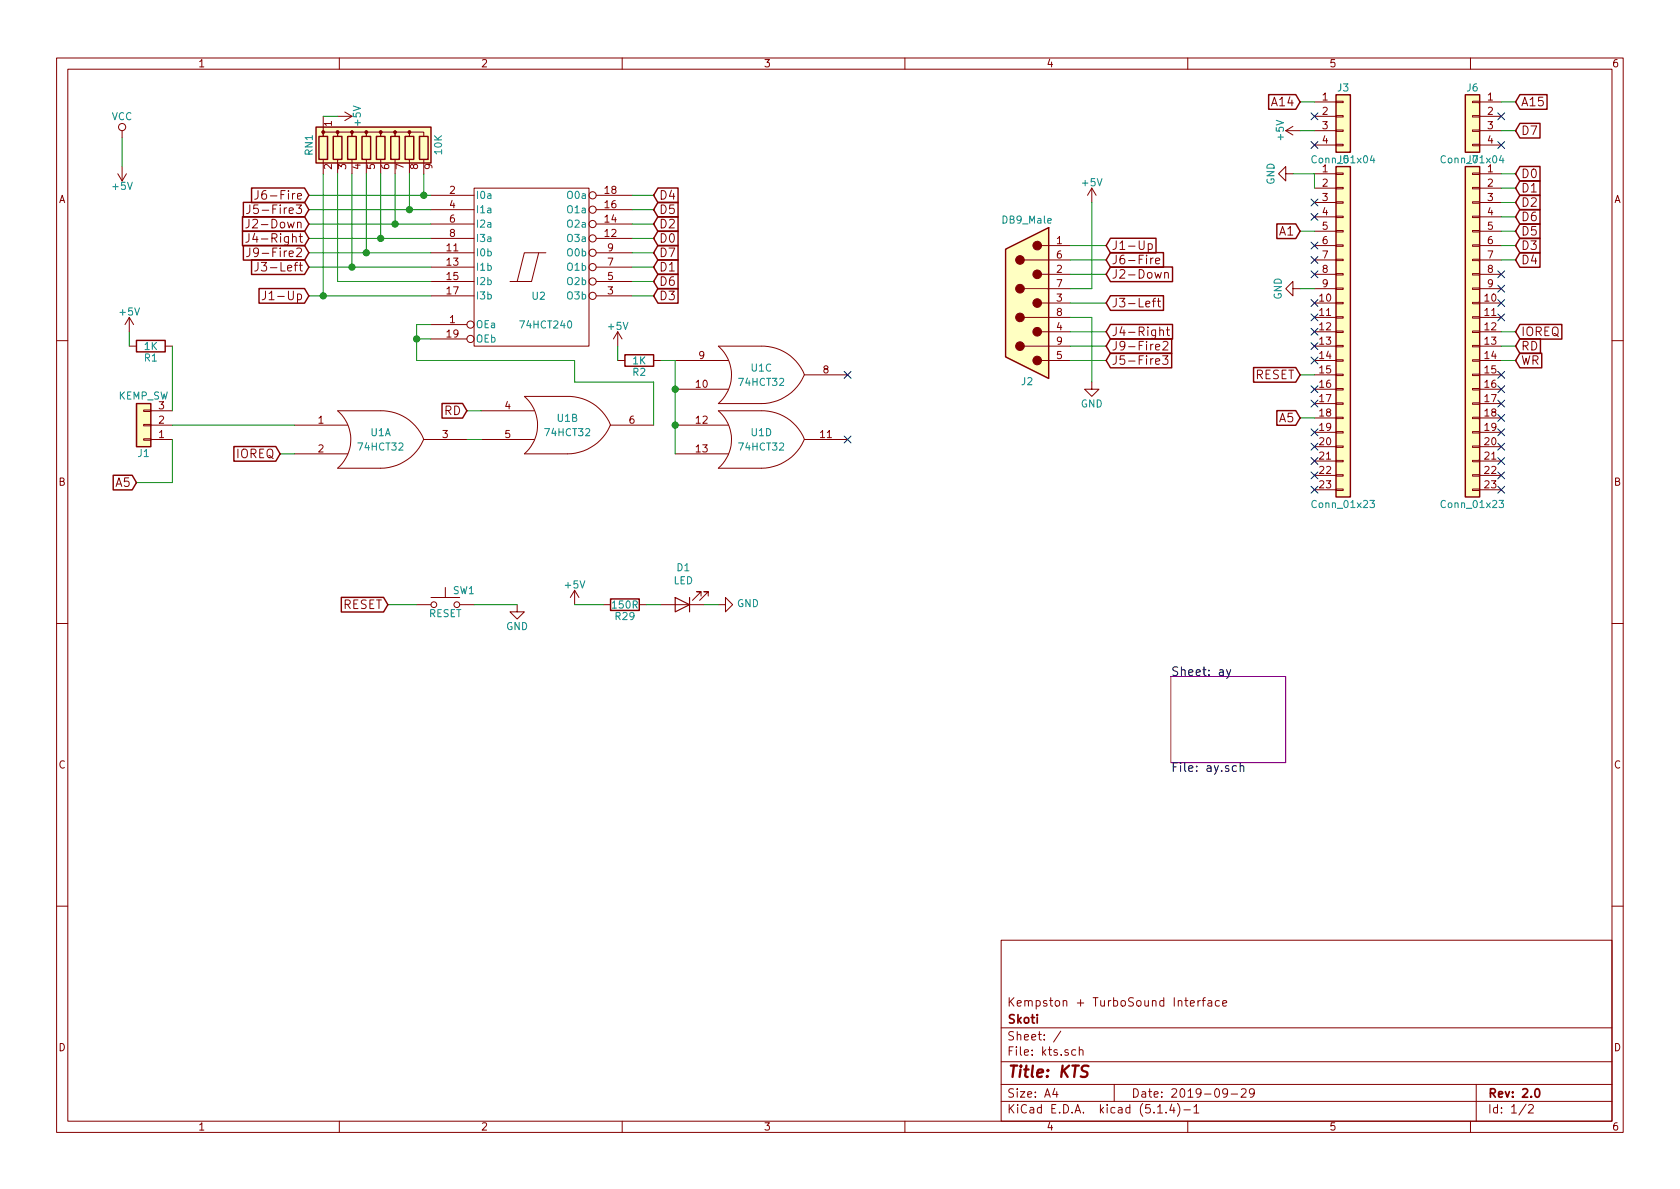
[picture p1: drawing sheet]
<svg xmlns="http://www.w3.org/2000/svg" width="297mm" height="210mm" viewBox="0 0 297 210" stroke-linecap="round" stroke-linejoin="round" font-family="sans-serif">
<g fill="none" stroke="#840000" stroke-width=".18">
<path d="M10 10.3h277v189.9h-277zM12 12.2h273v186.1h-273zM60 10.3v1.9M61 19.8l1.2 .8M110 10.3v1.9M160 10.3v1.9M210 10.3v1.9M232.4 18h3.8M236.2 17.9h1.3v.3h-1.3zM260 10.3v1.9M260.3 17.9h1.3v.3h-1.3zM261.6 18h3.8"/>
<path d="M20.8 30.7l.8 1.3M21.6 23.1v1.3M21.6 29.5v2.5M22.4 30.7l-.8 1.3M44 38.8v1.1a.47 .47 0 0 1-.5 .4M44.2 36.2v1.1a.48 .48 0 0 1-.6 .5M45.6 36.2h-.7l-.1 .8 .2-.2 .5 .1 .2 .2-.1 .5-.2 .2h-.4l-.2-.2M45.6 33.7v1.1a.48 .48 0 0 1-.6 .4M57.1 20.6v3.5v-.7h2.6v.7v-.7h2.5v.7v-.7h2.6v.7v-.7h2.5v.7v-.7h2.5v.7v-.7h2.6v.7v-.7h2.5v.7M57.1 28.2v2.5M59.7 20.6h2.5M59.7 28.2v2.5"/>
<path d="M62.2 28.2v2.5M62.2 20.6l-1.2 .7M64.8 28.2v2.5M67.3 28.2v2.5M69.8 28.2v2.5M72.4 28.2v2.5M74.9 28.2v2.5M76.2 39.6h7.6M76.2 37.1h7.6M76.2 34.5h7.6M83.8 33.3h20.3v27.9h-20.3zM105.4 39.6h6.4"/>
<path d="M105.4 37.1h6.4M105.4 34.5h6.4M193 33.3l-.7 1.2M193 33.3v2.5M193 33.3l.8 1.2M227.3 30.7v-1.2l-1.2 1.2 1.2 1.3v-1.3h1.3M227.3 23.1h2.6M227.3 23.1l1.3 .8M228.6 22.3l-1.3 .8M232.4 20.6h3.8M232.4 23.1h3.8M232.4 25.6h3.8"/>
<path d="M232.4 30.7h3.8M232.4 33.3h3.8M232.4 35.8h3.8M232.4 38.3h3.8M236.2 25.5h1.3v.3h-1.3zM236.2 23h1.3v.2h-1.3zM236.2 20.4h1.3v.3h-1.3zM236.2 38.2h1.3v.3h-1.3zM236.2 35.7h1.3v.2h-1.3zM236.2 33.1h1.3v.3h-1.3zM236.2 30.6h1.3v.3h-1.3zM260.3 25.5h1.3v.3h-1.3z"/>
<path d="M260.3 23h1.3v.2h-1.3zM260.3 20.4h1.3v.3h-1.3zM260.3 38.2h1.3v.3h-1.3zM260.3 35.7h1.3v.2h-1.3zM260.3 33.1h1.3v.3h-1.3zM260.3 30.6h1.3v.3h-1.3zM261.6 20.6h3.8M261.6 23.1h3.8M261.6 25.6h3.8M261.6 30.7h3.8M261.6 33.3h3.8M261.6 35.8h3.8"/>
<path d="M261.6 38.3h3.8M22.9 56.1l-.8 1.3M22.9 56.1v2.6M22.9 56.1l.7 1.3M44 41.3v1.1a.47 .47 0 0 1-.5 .4M44.2 43.9v1.1a.48 .48 0 0 1-.6 .4M45.6 46.4v1.1a.48 .48 0 0 1-.6 .4M45.7 44.5l-.3 .3h-.3l-.3-.3v-.4l.2-.2h.4l.2 .1a1.06 1.06 0 0 1-.3 1.4h-.3M46.9 51.5v1.1a.51 .51 0 0 1-.5 .4M76.2 57.4h6.3M76.2 44.7h7.6M76.2 42.2h7.6"/>
<path d="M76.2 47.2h7.6M76.2 49.8h7.6M76.2 52.3h7.6M76.2 59.9h6.3M95.2 44.7l-1.2 5.1h-2.6M96.5 44.7h-3.8l-1.3 5.1h-1.2M105.4 44.7h6.4M105.4 42.2h6.4M105.4 47.2h6.4M105.4 49.8h6.4M105.4 52.3h6.4M109.2 58.7l-.7 1.2"/>
<path d="M109.2 58.7v2.5M109.2 58.7l.8 1.2M181.1 56.1h8.1M181.1 46h8.1M181.1 51h8.1M184.1 53.6h5.1M184.1 58.7h5.1M184.1 43.4h5.1M184.1 48.5h5.1M203 43.2l.5-.1 .2 .1v.8a.48 .48 0 0 1-.7 0M203 43.1v1.5M203.7 53.3h.6"/>
<path d="M203.9 45.6l-.4 .3M204.3 46.1l.8-.1-.1-.3-.5-.1-.2 .2 .1 .8h.6M204.3 52.8l-.3 .2v1.3M204.6 53.3h.6M204.8 52.8v1.2l.1 .2 .3 .1M205.1 58.5l.2-.2 .3 .1 .1 1M205.9 48.3h.1a.37 .37 0 0 1 .6 .1v.8M205.9 48.2v1M206.2 58.3h.6M206.4 57.8v1.3l.4 .3M228.6 51v-1.2l-1.3 1.2 1.3 1.3v-1.3h1.3M232.4 53.6h3.8"/>
<path d="M232.4 56.1h3.8M232.4 58.7h3.8M232.4 40.9h3.8M232.4 43.4h3.8M232.4 46h3.8M232.4 48.5h3.8M232.4 51h3.8M236.2 58.5h1.3v.3h-1.3zM236.2 56h1.3v.3h-1.3zM236.2 53.5h1.3v.2h-1.3zM236.2 50.9h1.3v.3h-1.3zM236.2 48.4h1.3v.2h-1.3z"/>
<path d="M236.2 45.8h1.3v.3h-1.3zM236.2 43.3h1.3v.3h-1.3zM236.2 40.8h1.3v.2h-1.3zM260.3 58.5h1.3v.3h-1.3zM260.3 56h1.3v.3h-1.3zM260.3 53.5h1.3v.2h-1.3zM260.3 50.9h1.3v.3h-1.3zM260.3 48.4h1.3v.2h-1.3zM260.3 45.8h1.3v.3h-1.3zM260.3 43.3h1.3v.3h-1.3zM260.3 40.8h1.3v.2h-1.3zM261.6 53.6h3.8"/>
<path d="M261.6 56.1h3.8M261.6 58.7h3.8M261.6 40.9h3.8M261.6 43.4h3.8M261.6 46h3.8M261.6 48.5h3.8M261.6 51h3.8M10 60.2h2M22.9 61.2h1.2M25.4 72.5h1.3v.3h-1.3zM25.4 75.1h1.3v.2h-1.3zM25.4 77.6h1.3v.2h-1.3z"/>
<path d="M26.7 72.6h3.8M26.7 77.7h3.8M26.7 75.2h3.8M29.2 61.2h1.3M52.1 75.2h9.4M59.7 72.6h7.6a8 8 0 0 1 7.6 5.1M59.7 72.7a6.7 6.7 0 0 1 0 10.1M74.9 77.7a8.3 8.3 0 0 1-7.6 5.1h-7.6M74.9 77.7h7.6M85.1 72.6h9.4M85.1 77.7h9.4M92.7 70.1h7.7a8 8 0 0 1 7.5 5.1h7.7"/>
<path d="M92.7 70.1a6.7 6.7 0 0 1 0 10.1M107.9 75.2a8.3 8.3 0 0 1-7.6 5.1h-7.6M109.2 63.7h1.3M115.6 63.7h1.2M119.4 75.2h9.4M119.4 63.7h9.4M119.4 68.8h9.4M127 72.6h7.6a8 8 0 0 1 7.6 5.1h7.7M127 61.2h7.6a8 8 0 0 1 7.6 5.1h7.7M127 72.7a6.7 6.7 0 0 1 0 10.1M127 61.2a6.7 6.7 0 0 1 0 10.1M142.2 77.7a8.3 8.3 0 0 1-7.6 5.1h-7.6"/>
<path d="M142.2 66.3a8.3 8.3 0 0 1-7.6 5.1h-7.6M181.1 61.2h8.1M184.1 63.7h5.1M193 67.6v1.2h1.3l-1.3 1.3-1.2-1.3h1.2M204.3 63.9l.8-.1-.1-.3-.5-.1-.2 .2 .1 .8h.6M204.3 61.4l.8-.2-.1-.2-.5-.1-.2 .2 .1 .7h.6M205.6 62.9h.9l-.5 .6 .4 .1v.7l-.2 .1h-.4l-.2-.1M205.6 60.5l.6-.1 .2 .1 .1 .3-.9 1.1h.9M232.4 61.2h3.8M232.4 63.7h3.8M232.4 66.3h3.8M232.4 68.8h3.8"/>
<path d="M232.4 71.4h3.8M232.4 73.9h3.8M232.4 76.4h3.8M232.4 79h3.8M236.2 78.9h1.3v.2h-1.3zM236.2 76.3h1.3v.3h-1.3zM236.2 73.8h1.3v.2h-1.3zM236.2 71.2h1.3v.3h-1.3zM236.2 68.7h1.3v.3h-1.3zM236.2 66.2h1.3v.2h-1.3zM236.2 63.6h1.3v.3h-1.3zM236.2 61.1h1.3v.2h-1.3z"/>
<path d="M260.3 78.9h1.3v.2h-1.3zM260.3 76.3h1.3v.3h-1.3zM260.3 73.8h1.3v.2h-1.3zM260.3 71.2h1.3v.3h-1.3zM260.3 68.7h1.3v.3h-1.3zM260.3 66.2h1.3v.2h-1.3zM260.3 63.6h1.3v.3h-1.3zM260.3 61.1h1.3v.2h-1.3zM261.6 61.2h3.8M261.6 63.7h3.8M261.6 66.3h3.8M261.6 68.8h3.8"/>
<path d="M261.6 71.4h3.8M261.6 73.9h3.8M261.6 76.4h3.8M261.6 79h3.8M285 60.2h2M52.1 80.3h9.4M119.4 80.3h9.4M232.4 81.5h3.8M232.4 84.1h3.8M232.4 86.6h3.8M236.2 86.5h1.3v.2h-1.3zM236.2 83.9h1.3v.3h-1.3z"/>
<path d="M236.2 81.4h1.3v.3h-1.3zM260.3 86.5h1.3v.2h-1.3zM260.3 83.9h1.3v.3h-1.3zM260.3 81.4h1.3v.3h-1.3zM261.6 81.5h3.8M261.6 84.1h3.8M261.6 86.6h3.8M10 110.3h2M73.7 106.9h2.5M76.2 105.7h5.1M78.7 103.9v1.8M81.3 106.9h2.5"/>
<path d="M91.4 106.9v1.3h1.3l-1.3 1.3-1.2-1.3h1.2M101.6 104.4l-.8 1.3M101.6 104.4v2.5M101.6 104.4l.8 1.3M106.7 106.9h1.2M113 106.9h1.3M116.8 106.9h7.7M124 105.4v-.8h-.8h.8l-1.6 1.6M125.2 105.4v-.8h-.7h.7l-1.5 1.6M127 106.9h1.3v-1.2l1.2 1.2-1.2 1.3v-1.3M285 110.3h2M10 160.2h2"/>
<path d="M177 166.3h108v32h-108zM210.5 177.4l.7-.1-.1-.3-.4-.1-.2 .2v.7h.6M211.8 176.9v1M212.2 176.9l-.4 .3M212.5 176.9h.6M213.1 176.4l-.3 .3v1.2M213.6 177h.6v.9M214.2 177.3l-.5 .1a.29 .29 0 0 0-.2 .2 .29 .29 0 0 0 .2 .3l.5-.1M215.6 177l-.4-.1-.3 .3 .1 .6 .2 .1 .4-.1M216.2 177.4l.7-.1-.1-.3-.4-.1-.2 .2 .1 .7h.5M285 160.2h2M60 198.3v1.9"/>
<path d="M110 198.3v1.9M160 198.3v1.9M177 194.8h108M177 191.8h108M177 187.8h108M177 181.8h108M186.5 192.5l-.4 1h1M186.8 193v1M187.6 182.3l-1.3 2M190.2 185.7l-.4-.1-.3 .3 .1 .6 .2 .1 .4-.1M190.8 185.7h.1a.37 .37 0 0 1 .6 .1v.8M190.8 185.1v1.5"/>
<path d="M197 191.8v3M204.7 196.8h.8M206.2 196.7v.1M207.2 195.2l-.4 1.1h.9M207.5 195.8v1M208.2 195.1a1.71 1.71 0 0 1 0 2.3M209.3 196.3h1.2M210 198.3v1.9M211.1 195.8l.4-.5v1.5M211.1 196.8h.9M217 193.2l-.1 .2a.48 .48 0 0 1-.6-.1v-.6a.48 .48 0 0 1 .6-.1l.1 .1a1.19 1.19 0 0 1-.2 1.2l-.5 .1M217.7 193.5h1.1"/>
<path d="M219.5 192.7l.2-.2h.3l.3 .2v.3v.2l-.9 .8h.9M221.8 193.2l-.3 .3h-.3l-.3-.3v-.4l.2-.2 .4-.1 .2 .2a1.13 1.13 0 0 1-.2 1.2l-.4 .1M260 198.3v1.9M261 191.8v6.5M269.8 195.2l-1.2 2M270.3 195.5l.2-.2h.3l.3 .5-.9 1h.9"/>
<circle cx="21.6" cy="22.5" r=".63"/>
<circle cx="104.8" cy="34.5" r=".63"/>
<circle cx="104.8" cy="39.6" r=".63"/>
<circle cx="104.8" cy="37.1" r=".63"/>
<circle cx="83.2" cy="57.4" r=".63"/>
<circle cx="83.2" cy="59.9" r=".63"/>
<circle cx="104.8" cy="47.2" r=".63"/>
<circle cx="104.8" cy="42.2" r=".63"/>
<circle cx="104.8" cy="49.8" r=".63"/>
<circle cx="104.8" cy="44.7" r=".63"/>
<circle cx="104.8" cy="52.3" r=".63"/>
<circle cx="76.7" cy="106.9" r=".51"/>
<circle cx="80.8" cy="106.9" r=".51"/>
</g>
<path d="M271.5 192.7l.2-.2a.81 .81 0 0 1 .6 .6 .81 .81 0 0 1-.3 .8l-.1 .1a.79 .79 0 0 1-.4-1.3z" fill="none" stroke="#840000" stroke-width=".3"/>
<path d="M192.5 188.5l-.3-.1-.7 .1a.47 .47 0 0 0-.2 .5 .47 .47 0 0 0 .3 .4l.3 .1a.48 .48 0 0 1 .4 .5 .48 .48 0 0 1-.5 .4l-.7-.1" fill="none" stroke="#840000" stroke-width=".41"/>
<path d="M207 119.6h20.3v15.3h-20.3z" fill="none" stroke="#840084" stroke-width=".18"/>
<path d="M216.9 118.4l.3 1.1M217.6 118.4l-.5 1.4-.2 .2M218.6 135.5l-.4-.1-.2 .1v.8a.48 .48 0 0 0 .6 0M219.3 135.5l.2-.1 .3 .1 .1 .9M219.3 134.9v1.5" fill="none" stroke="#000" stroke-width=".18"/>
<g fill="#ffffc2" stroke="#ffffc2" stroke-width=".18">
<path d="M259.1 16.8h2.5v10.1h-2.5z"/>
<path d="M236.2 16.8h2.6v10.1h-2.6z"/>
<path d="M259.1 29.5h2.5v58.4h-2.5z"/>
<path d="M236.2 29.5h2.6v58.4h-2.6z"/>
<path d="M24.1 71.4h2.6v7.6h-2.6z"/>
<path d="M177.8 44.1l7.6-3.8v26.6l-7.6-3.8z"/>
<path d="M55.9 22.5h20.3v6.3h-20.3z"/>
</g>
<g fill="none" stroke="#840000" stroke-width=".25">
<path d="M224.3 16.7h4.8l.8 1.3-.8 1.3h-4.8zM236.2 16.8h2.6v10.1h-2.6zM259.1 16.8h2.5v10.1h-2.5zM268.7 16.7h4.8v2.6h-4.8l-.7-1.3zM42.9 38.3h10.9l.8 1.3-.8 1.3h-10.9zM43 35.8h10.8l.8 1.3-.8 1.3h-10.8zM44.5 33.2h9.3l.8 1.3-.8 1.3h-9.3zM55.9 22.5h20.3v6.3h-20.3zM56.4 24.1h1.5v4.1h-1.5zM58.9 24.1h1.6v4.1h-1.6zM61.5 24.1h1.5v4.1h-1.5zM64 24.1h1.5v4.1h-1.5z"/>
<path d="M66.5 24.1h1.6v4.1h-1.6zM69.1 24.1h1.5v4.1h-1.5zM71.6 24.1h1.6v4.1h-1.6zM74.2 24.1h1.5v4.1h-1.5zM116.3 33.2h3.6v2.6h-3.6l-.7-1.3zM116.3 35.8h3.6v2.6h-3.6l-.7-1.3zM116.3 38.3h3.6v2.6h-3.6l-.7-1.3zM225.8 39.6h3.3l.8 1.3-.8 1.3h-3.3zM236.2 29.5h2.6v58.4h-2.6zM259.1 29.5h2.5v58.4h-2.5zM268.7 29.4h3.6v2.6h-3.6l-.7-1.3zM268.7 39.6h3.6v2.6h-3.6l-.7-1.3z"/>
<path d="M268.7 37.1h3.6v2.5h-3.6l-.7-1.3zM268.7 34.5h3.6v2.6h-3.6l-.7-1.3zM268.7 32h3.6v2.6h-3.6l-.7-1.3zM268.7 21.8h3.6v2.6h-3.6l-.7-1.3zM42.9 40.9h10.9l.8 1.3-.8 1.3h-10.9zM43 43.4h10.8l.8 1.3-.8 1.3h-10.8zM44.5 45.9h9.3l.8 1.3-.8 1.3h-9.3zM45.8 51h8l.8 1.3-.8 1.3h-8zM116.3 40.9h3.6v2.6h-3.6l-.7-1.3zM116.3 43.4h3.6v2.6h-3.6l-.7-1.3zM116.3 45.9h3.6v2.6h-3.6l-.7-1.3zM116.3 48.5h3.6v2.6h-3.6l-.7-1.3z"/>
<path d="M116.3 51h3.6v2.6h-3.6l-.7-1.3zM177.8 44.1l7.6-3.8v26.6l-7.6-3.8zM196.3 42.1h8.1v2.6h-8.1l-.7-1.3zM196.3 44.7h9.4v2.6h-9.4l-.7-1.3zM196.3 47.2h11v2.6h-11l-.7-1.3zM196.3 52.3h9.4v2.6h-9.4l-.7-1.3zM196.3 57.4h11v2.6h-11l-.7-1.3zM196.3 59.9h10.9v2.6h-10.9l-.7-1.3zM268.7 44.7h3.6v2.6h-3.6l-.7-1.3zM268.7 42.1h3.6v2.6h-3.6l-.7-1.3zM268.7 57.4h7.4v2.6h-7.4l-.7-1.3zM268.7 59.9h3.7v2.6h-3.7l-.7-1.3z"/>
<path d="M24.1 71.4h2.6v7.6h-2.6zM24.1 60.2h5.1v2h-5.1zM41.4 79h7.4l.7 1.3-.7 1.3h-7.4zM78.2 71.3h3.6l.7 1.3-.7 1.3h-3.6zM110.5 62.7h5.1v2.1h-5.1zM196.3 62.5h10.9v2.5h-10.9l-.7-1.3zM221.6 65h7.5l.8 1.3-.8 1.3h-7.5zM225.8 72.6h3.3l.8 1.3-.8 1.3h-3.3zM268.7 62.5h3.9v2.5h-3.9l-.7-1.3zM20 84h3.4l.7 1.3-.7 1.3h-3.4zM60.4 105.6h7.4l.8 1.3-.8 1.3h-7.4zM107.9 105.9h5.1v2h-5.1z"/>
</g>
<path d="M242.6 27.5l-.3 .9h.8M242.9 28v.8M265.4 27.5l-.3 .9h.8M265.7 28v.8M242.2 88.5h.8l-.4 .5 .4 .1-.1 .6-.5 .1-.2-.2M265 88.5h.8l-.4 .5 .4 .1-.1 .6-.4 .1-.3-.2" fill="none" stroke="#008484" stroke-width=".18"/>
<g fill="#840000" stroke="#840000" stroke-width=".18">
<circle cx="183.4" cy="43.4" r=".76"/>
<circle cx="183.4" cy="48.5" r=".76"/>
<circle cx="183.4" cy="53.6" r=".76"/>
<circle cx="183.4" cy="58.7" r=".76"/>
<circle cx="183.4" cy="63.7" r=".76"/>
<circle cx="180.3" cy="46" r=".76"/>
<circle cx="180.3" cy="51" r=".76"/>
<circle cx="180.3" cy="56.1" r=".76"/>
<circle cx="180.3" cy="61.2" r=".76"/>
<circle cx="57.1" cy="23.4" r=".25"/>
<circle cx="59.7" cy="23.4" r=".25"/>
<circle cx="62.2" cy="23.4" r=".25"/>
<circle cx="64.8" cy="23.4" r=".25"/>
<circle cx="67.3" cy="23.4" r=".25"/>
<circle cx="69.8" cy="23.4" r=".25"/>
<circle cx="72.4" cy="23.4" r=".25"/>
</g>
<path d="M119.4 105.7l2.5 1.2-2.5 1.3zM121.9 105.7v2.5" fill="none" stroke="#840000" stroke-width=".2"/>
<g fill="none" stroke="#008400" stroke-width=".18">
<path d="M229.9 18h2.5M265.4 18h2.6M21.6 24.4v5.1M54.6 39.6h21.6M54.6 37.1h21.6M54.6 34.5h21.6M57.1 30.7v21.6M57.1 20.6h2.6M59.7 30.7v19.1h16.5M62.2 30.7v16.5M64.8 30.7v14M67.3 30.7v11.5"/>
<path d="M69.8 30.7v8.9M72.4 30.7v6.4M74.9 30.7v3.8M111.8 39.6h3.8M111.8 37.1h3.8M111.8 34.5h3.8M193 35.8v15.2h-3.8M228.6 30.7h3.8v2.6M229.9 23.1h2.5M265.4 23.1h2.6M265.4 30.7h2.6M265.4 38.3h2.6"/>
<path d="M265.4 33.3h2.6M265.4 35.8h2.6M22.9 58.7v2.5M54.6 44.7h21.6M54.6 47.2h21.6M54.6 52.3h21.6M54.6 42.2h21.6M73.7 59.9h2.5M76.2 57.4h-2.5v6.3h27.9v3.9h14v7.6M111.8 44.7h3.8M111.8 47.2h3.8M111.8 52.3h3.8"/>
<path d="M111.8 49.8h3.8M111.8 42.2h3.8M189.2 56.1h3.8v11.5M189.2 58.7h6.4M189.2 46h6.4M189.2 43.4h6.4M189.2 48.5h6.4M189.2 53.6h6.4M229.9 51h2.5M229.9 40.9h2.5M265.4 58.7h2.6M265.4 40.9h2.6"/>
<path d="M265.4 46h2.6M265.4 43.4h2.6M30.5 61.2v11.4M30.5 77.7v7.6h-6.4M30.5 75.2h21.6M82.5 72.6h2.6M82.5 77.7h2.6M109.2 61.2v2.5M116.8 63.7h2.6v16.6M189.2 63.7h6.4M189.2 61.2h6.4M229.9 66.3h2.5"/>
<path d="M229.9 73.9h2.5M265.4 63.7h2.6M265.4 61.2h2.6M49.5 80.3h2.6M68.6 106.9h5.1M83.8 106.9h7.6M101.6 106.9h5.1M114.3 106.9h2.5M124.5 106.9h2.5"/>
</g>
<g fill="#008400" stroke="#008400" stroke-width=".25">
<circle cx="119.4" cy="75.2" r=".51"/>
<circle cx="119.4" cy="68.8" r=".51"/>
<circle cx="57.2" cy="52.3" r=".51"/>
<circle cx="73.7" cy="59.9" r=".51"/>
<circle cx="62.2" cy="47.2" r=".51"/>
<circle cx="64.8" cy="44.7" r=".51"/>
<circle cx="67.3" cy="42.2" r=".51"/>
<circle cx="69.9" cy="39.6" r=".51"/>
<circle cx="72.4" cy="37.1" r=".51"/>
<circle cx="74.9" cy="34.5" r=".51"/>
</g>
<g fill="none" stroke="#000084" stroke-width=".18">
<path d="M231.8 20l1.2 1.2M233 20l-1.2 1.2M264.8 20l1.2 1.2M266 20l-1.2 1.2M231.8 35.2l1.2 1.2M231.8 25l1.2 1.3M231.8 37.7l1.2 1.3M233 35.2l-1.2 1.2M233 25l-1.2 1.3M233 37.7l-1.2 1.3M264.8 25l1.2 1.3M266 25l-1.2 1.3"/>
<path d="M231.8 58.1l1.2 1.2M231.8 55.5l1.2 1.2M231.8 53l1.2 1.2M231.8 45.4l1.2 1.2M231.8 42.8l1.2 1.2M231.8 47.9l1.2 1.2M233 58.1l-1.2 1.2M233 55.5l-1.2 1.2M233 53l-1.2 1.2M233 45.4l-1.2 1.2M233 42.8l-1.2 1.2M233 47.9l-1.2 1.2"/>
<path d="M264.8 53l1.2 1.2M264.8 47.9l1.2 1.2M264.8 55.5l1.2 1.2M264.8 50.4l1.2 1.3M266 47.9l-1.2 1.2M266 53l-1.2 1.2M266 55.5l-1.2 1.2M266 50.4l-1.2 1.3M149.3 77.1l1.2 1.2M149.3 65.7l1.2 1.2M150.5 77.1l-1.2 1.2M150.5 65.7l-1.2 1.2"/>
<path d="M231.8 60.6l1.2 1.2M231.8 78.4l1.2 1.2M231.8 75.8l1.2 1.3M231.8 70.8l1.2 1.2M231.8 68.2l1.2 1.2M231.8 63.1l1.2 1.3M233 60.6l-1.2 1.2M233 78.4l-1.2 1.2M233 75.8l-1.2 1.3M233 70.8l-1.2 1.2M233 68.2l-1.2 1.2M233 63.1l-1.2 1.3"/>
<path d="M264.8 73.3l1.2 1.2M264.8 65.7l1.2 1.2M264.8 70.8l1.2 1.2M264.8 75.8l1.2 1.3M264.8 78.4l1.2 1.2M264.8 68.2l1.2 1.2M266 73.3l-1.2 1.2M266 65.7l-1.2 1.2M266 70.8l-1.2 1.2M266 75.8l-1.2 1.3M266 78.4l-1.2 1.2M266 68.2l-1.2 1.2"/>
<path d="M231.8 80.9l1.2 1.2M231.8 86l1.2 1.2M231.8 83.5l1.2 1.2M233 80.9l-1.2 1.2M233 86l-1.2 1.2M233 83.5l-1.2 1.2M264.8 86l1.2 1.2M264.8 83.5l1.2 1.2M264.8 80.9l1.2 1.2M266 86l-1.2 1.2M266 83.5l-1.2 1.2M266 80.9l-1.2 1.2"/>
</g>
<text font-size="2.8" fill="#840000" x="178" y="190.5">Title: KTS</text>
<g font-size="2.1" fill="#840000">
<text x="225.1" y="18.8">A14</text>
<text x="268.9" y="23.9">D7</text>
<text x="268.9" y="18.8">A15</text>
<text x="46.7" y="35.3">J6-Fire</text>
<text x="116.5" y="35.3">D4</text>
<text x="268.9" y="31.5">D0</text>
<text x="268.9" y="34">D1</text>
<text x="44.9" y="40.4">J2-Down</text>
<text x="45.6" y="37.8">J5-Fire3</text>
<text x="116.5" y="37.8">D5</text>
<text x="116.5" y="40.4">D2</text>
<text x="226.2" y="41.7">A1</text>
<text x="268.9" y="41.7">D5</text>
<text x="268.9" y="39.1">D6</text>
<text x="268.9" y="36.6">D2</text>
<text x="45.2" y="42.9">J4-Right</text>
<text x="45.6" y="45.5">J9-Fire2</text>
<text x="116.5" y="42.9">D0</text>
<text x="116.5" y="45.5">D7</text>
<text x="196.5" y="44.2">J1-Up</text>
<text x="196.5" y="46.7">J6-Fire</text>
<text x="268.9" y="46.7">D4</text>
<text x="268.9" y="44.2">D3</text>
<text x="46.7" y="48">J3-Left</text>
<text x="47.8" y="53.1">J1-Up</text>
<text x="116.5" y="48">D1</text>
<text x="116.5" y="50.5">D6</text>
<text x="116.5" y="53.1">D3</text>
<text x="196.5" y="49.3">J2-Down</text>
<text x="196.5" y="54.4">J3-Left</text>
<text x="196.5" y="59.4">J4-Right</text>
<text x="268.9" y="59.4">IOREQ</text>
<text x="196.5" y="64.5">J5-Fire3</text>
<text x="196.5" y="62">J9-Fire2</text>
<text x="268.9" y="64.5">WR</text>
<text x="268.9" y="62">RD</text>
<text x="221.9" y="67.1">RESET</text>
<text x="78.6" y="73.4">RD</text>
<text x="226.2" y="74.7">A5</text>
<text x="41.8" y="81">IOREQ</text>
<text x="20.5" y="86.1">A5</text>
<text x="60.6" y="107.7">RESET</text>
<text x="178" y="178">Kempston + TurboSound Interface</text>
<text x="178" y="184">Sheet: /</text>
<text x="178" y="181">Skoti</text>
<text x="178" y="186.7">File: kts.sch</text>
<text x="178" y="196.9">KiCad E.D.A. kicad (5.1.4)-1</text>
<text x="178" y="194.1">Size: A4</text>
<text x="200" y="194.1">Date: 2019-09-29</text>
<text x="263" y="194.1">Rev: 2.0</text>
<text x="263" y="196.9">Id: 1/2</text>
</g>
<g font-size="2.1">
<text x="207" y="119.5">Sheet: ay</text>
<text x="207" y="136.5">File: ay.sch</text>
</g>
<g font-size="1.8" fill="#840000">
<text x="35" y="11.9">1</text>
<text x="85" y="11.9">2</text>
<text x="135" y="11.9">3</text>
<text x="185" y="11.9">4</text>
<text x="235" y="11.9">5</text>
<text x="285" y="11.9">6</text>
<text x="233.8" y="17.8">1</text>
<text x="263" y="17.8">1</text>
<text x="58.7" y="22.3" transform="rotate(-90 58.7 22.3)">1</text>
<text x="233.8" y="20.3">2</text>
<text x="233.8" y="22.9">3</text>
<text x="263" y="20.3">2</text>
<text x="263" y="22.9">3</text>
<text x="58.7" y="29.9" transform="rotate(-90 58.7 29.9)">2</text>
<text x="61.2" y="29.9" transform="rotate(-90 61.2 29.9)">3</text>
<text x="63.8" y="29.9" transform="rotate(-90 63.8 29.9)">4</text>
<text x="66.3" y="29.9" transform="rotate(-90 66.3 29.9)">5</text>
<text x="68.8" y="29.9" transform="rotate(-90 68.8 29.9)">6</text>
<text x="71.4" y="29.9" transform="rotate(-90 71.4 29.9)">7</text>
<text x="73.9" y="29.9" transform="rotate(-90 73.9 29.9)">8</text>
<text x="76.5" y="29.9" transform="rotate(-90 76.5 29.9)">9</text>
<text x="233.8" y="25.4">4</text>
<text x="263" y="25.4">4</text>
<text x="10.4" y="35.9">A</text>
<text x="79.5" y="34.3">2</text>
<text x="107" y="34.3">18</text>
<text x="233.8" y="30.5">1</text>
<text x="233.8" y="33">2</text>
<text x="233.8" y="35.6">3</text>
<text x="263" y="30.5">1</text>
<text x="263" y="33">2</text>
<text x="263" y="35.6">3</text>
<text x="285.4" y="35.9">A</text>
<text x="79.5" y="36.8">4</text>
<text x="79.5" y="39.4">6</text>
<text x="79.5" y="41.9">8</text>
<text x="107" y="41.9">12</text>
<text x="107" y="39.4">14</text>
<text x="107" y="36.8">16</text>
<text x="233.8" y="38.1">4</text>
<text x="233.8" y="40.6">5</text>
<text x="263" y="38.1">4</text>
<text x="263" y="40.6">5</text>
<text x="79" y="44.4">11</text>
<text x="79" y="47">13</text>
<text x="107.5" y="47">7</text>
<text x="107.5" y="44.4">9</text>
<text x="186.8" y="43.2">1</text>
<text x="186.8" y="45.7">6</text>
<text x="233.8" y="43.2">6</text>
<text x="233.8" y="45.7">7</text>
<text x="263" y="43.2">6</text>
<text x="263" y="45.7">7</text>
<text x="79" y="49.5">15</text>
<text x="79" y="52.1">17</text>
<text x="107.5" y="52.1">3</text>
<text x="107.5" y="49.5">5</text>
<text x="186.8" y="48.3">2</text>
<text x="186.8" y="53.3">3</text>
<text x="186.8" y="50.8">7</text>
<text x="233.3" y="53.3">10</text>
<text x="233.8" y="48.3">8</text>
<text x="233.8" y="50.8">9</text>
<text x="262.6" y="53.3">10</text>
<text x="263" y="48.3">8</text>
<text x="263" y="50.8">9</text>
<text x="79" y="59.7">19</text>
<text x="79.5" y="57.1">1</text>
<text x="186.8" y="58.4">4</text>
<text x="186.8" y="55.9">8</text>
<text x="233.3" y="55.9">11</text>
<text x="233.3" y="58.4">12</text>
<text x="262.6" y="55.9">11</text>
<text x="262.6" y="58.4">12</text>
<text x="123.6" y="63.5">9</text>
<text x="186.8" y="63.5">5</text>
<text x="186.8" y="61">9</text>
<text x="233.3" y="61">13</text>
<text x="233.3" y="63.5">14</text>
<text x="262.6" y="61">13</text>
<text x="262.6" y="63.5">14</text>
<text x="123.1" y="68.6">10</text>
<text x="145.6" y="66">8</text>
<text x="233.3" y="66">15</text>
<text x="233.3" y="68.6">16</text>
<text x="233.3" y="71.1">17</text>
<text x="262.6" y="66">15</text>
<text x="262.6" y="68.6">16</text>
<text x="262.6" y="71.1">17</text>
<text x="28.1" y="77.5">1</text>
<text x="28.1" y="74.9">2</text>
<text x="28.1" y="72.4">3</text>
<text x="56.3" y="74.9">1</text>
<text x="78.3" y="77.5">3</text>
<text x="89.3" y="72.4">4</text>
<text x="89.3" y="77.5">5</text>
<text x="111.3" y="74.9">6</text>
<text x="123.1" y="74.9">12</text>
<text x="145.1" y="77.5">11</text>
<text x="233.3" y="73.7">18</text>
<text x="233.3" y="76.2">19</text>
<text x="262.6" y="73.7">18</text>
<text x="262.6" y="76.2">19</text>
<text x="56.3" y="80">2</text>
<text x="123.1" y="80">13</text>
<text x="233.3" y="78.7">20</text>
<text x="233.3" y="81.3">21</text>
<text x="233.3" y="83.8">22</text>
<text x="262.6" y="78.7">20</text>
<text x="262.6" y="81.3">21</text>
<text x="262.6" y="83.8">22</text>
<text x="10.4" y="85.9">B</text>
<text x="233.3" y="86.4">23</text>
<text x="262.6" y="86.4">23</text>
<text x="285.4" y="85.9">B</text>
<text x="10.4" y="135.9">C</text>
<text x="285.4" y="135.9">C</text>
<text x="10.4" y="185.9">D</text>
<text x="285.4" y="185.9">D</text>
<text x="35" y="199.9">1</text>
<text x="85" y="199.9">2</text>
<text x="135" y="199.9">3</text>
<text x="185" y="199.9">4</text>
<text x="235" y="199.9">5</text>
<text x="285" y="199.9">6</text>
</g>
<g font-size="1.8" fill="#008484">
<text x="236.5" y="16.2">J3</text>
<text x="259.4" y="16.2">J6</text>
<text x="19.7" y="21.3">VCC</text>
<text x="63.8" y="22.2" transform="rotate(-90 63.8 22.2)">+5V</text>
<text x="55.3" y="27.4" transform="rotate(-90 55.3 27.4)">RN1</text>
<text x="78.2" y="27.2" transform="rotate(-90 78.2 27.2)">10K</text>
<text x="227" y="24.7" transform="rotate(-90 227 24.7)">+5V</text>
<text x="232.3" y="28.9">Conn_01x04</text>
<text x="236.5" y="28.9">J5</text>
<text x="255.1" y="28.9">Conn_01x04</text>
<text x="259.4" y="28.9">J7</text>
<text x="20" y="33.6">+5V</text>
<text x="84.1" y="35.2">I0a</text>
<text x="100.5" y="35.2">O0a</text>
<text x="191.4" y="32.9">+5V</text>
<text x="225.3" y="32.7" transform="rotate(-90 225.3 32.7)">GND</text>
<text x="84.1" y="37.7">I1a</text>
<text x="84.1" y="40.3">I2a</text>
<text x="100.5" y="40.3">O2a</text>
<text x="100.5" y="37.7">O1a</text>
<text x="177.4" y="39.5">DB9_Male</text>
<text x="84.1" y="45.3">I0b</text>
<text x="84.1" y="47.9">I1b</text>
<text x="84.1" y="42.8">I3a</text>
<text x="100.5" y="47.9">O1b</text>
<text x="100.5" y="45.3">O0b</text>
<text x="100.5" y="42.8">O3a</text>
<text x="84.1" y="50.4">I2b</text>
<text x="84.1" y="53">I3b</text>
<text x="94.1" y="53">U2</text>
<text x="100.5" y="53">O3b</text>
<text x="100.5" y="50.4">O2b</text>
<text x="226.6" y="53" transform="rotate(-90 226.6 53)">GND</text>
<text x="21.3" y="55.8">+5V</text>
<text x="84.1" y="58">OEa</text>
<text x="92.3" y="58.1">74HCT240</text>
<text x="107.6" y="58.3">+5V</text>
<text x="25.6" y="63.9">R1</text>
<text x="25.6" y="61.9">1K</text>
<text x="84.1" y="60.6">OEb</text>
<text x="111.9" y="64.4">1K</text>
<text x="132.9" y="65.7">U1C</text>
<text x="20.9" y="70.7">KEMP_SW</text>
<text x="111.9" y="66.5">R2</text>
<text x="130.8" y="68.2">74HCT32</text>
<text x="180.6" y="68.1">J2</text>
<text x="65.6" y="77.1">U1A</text>
<text x="96.5" y="77.1">74HCT32</text>
<text x="98.6" y="74.6">U1B</text>
<text x="132.9" y="77.1">U1D</text>
<text x="191.1" y="72.1">GND</text>
<text x="24.4" y="80.8">J1</text>
<text x="63.5" y="79.7">74HCT32</text>
<text x="130.8" y="79.7">74HCT32</text>
<text x="232.3" y="89.8">Conn_01x23</text>
<text x="255.1" y="89.8">Conn_01x23</text>
<text x="119.7" y="101">D1</text>
<text x="80.1" y="105.1">SW1</text>
<text x="100" y="104.1">+5V</text>
<text x="108.4" y="107.6">150R</text>
<text x="119.1" y="103.3">LED</text>
<text x="130.3" y="107.4">GND</text>
<text x="75.8" y="109.1">RESET</text>
<text x="89.5" y="111.4">GND</text>
<text x="108.9" y="109.6">R29</text>
</g>
</svg>
